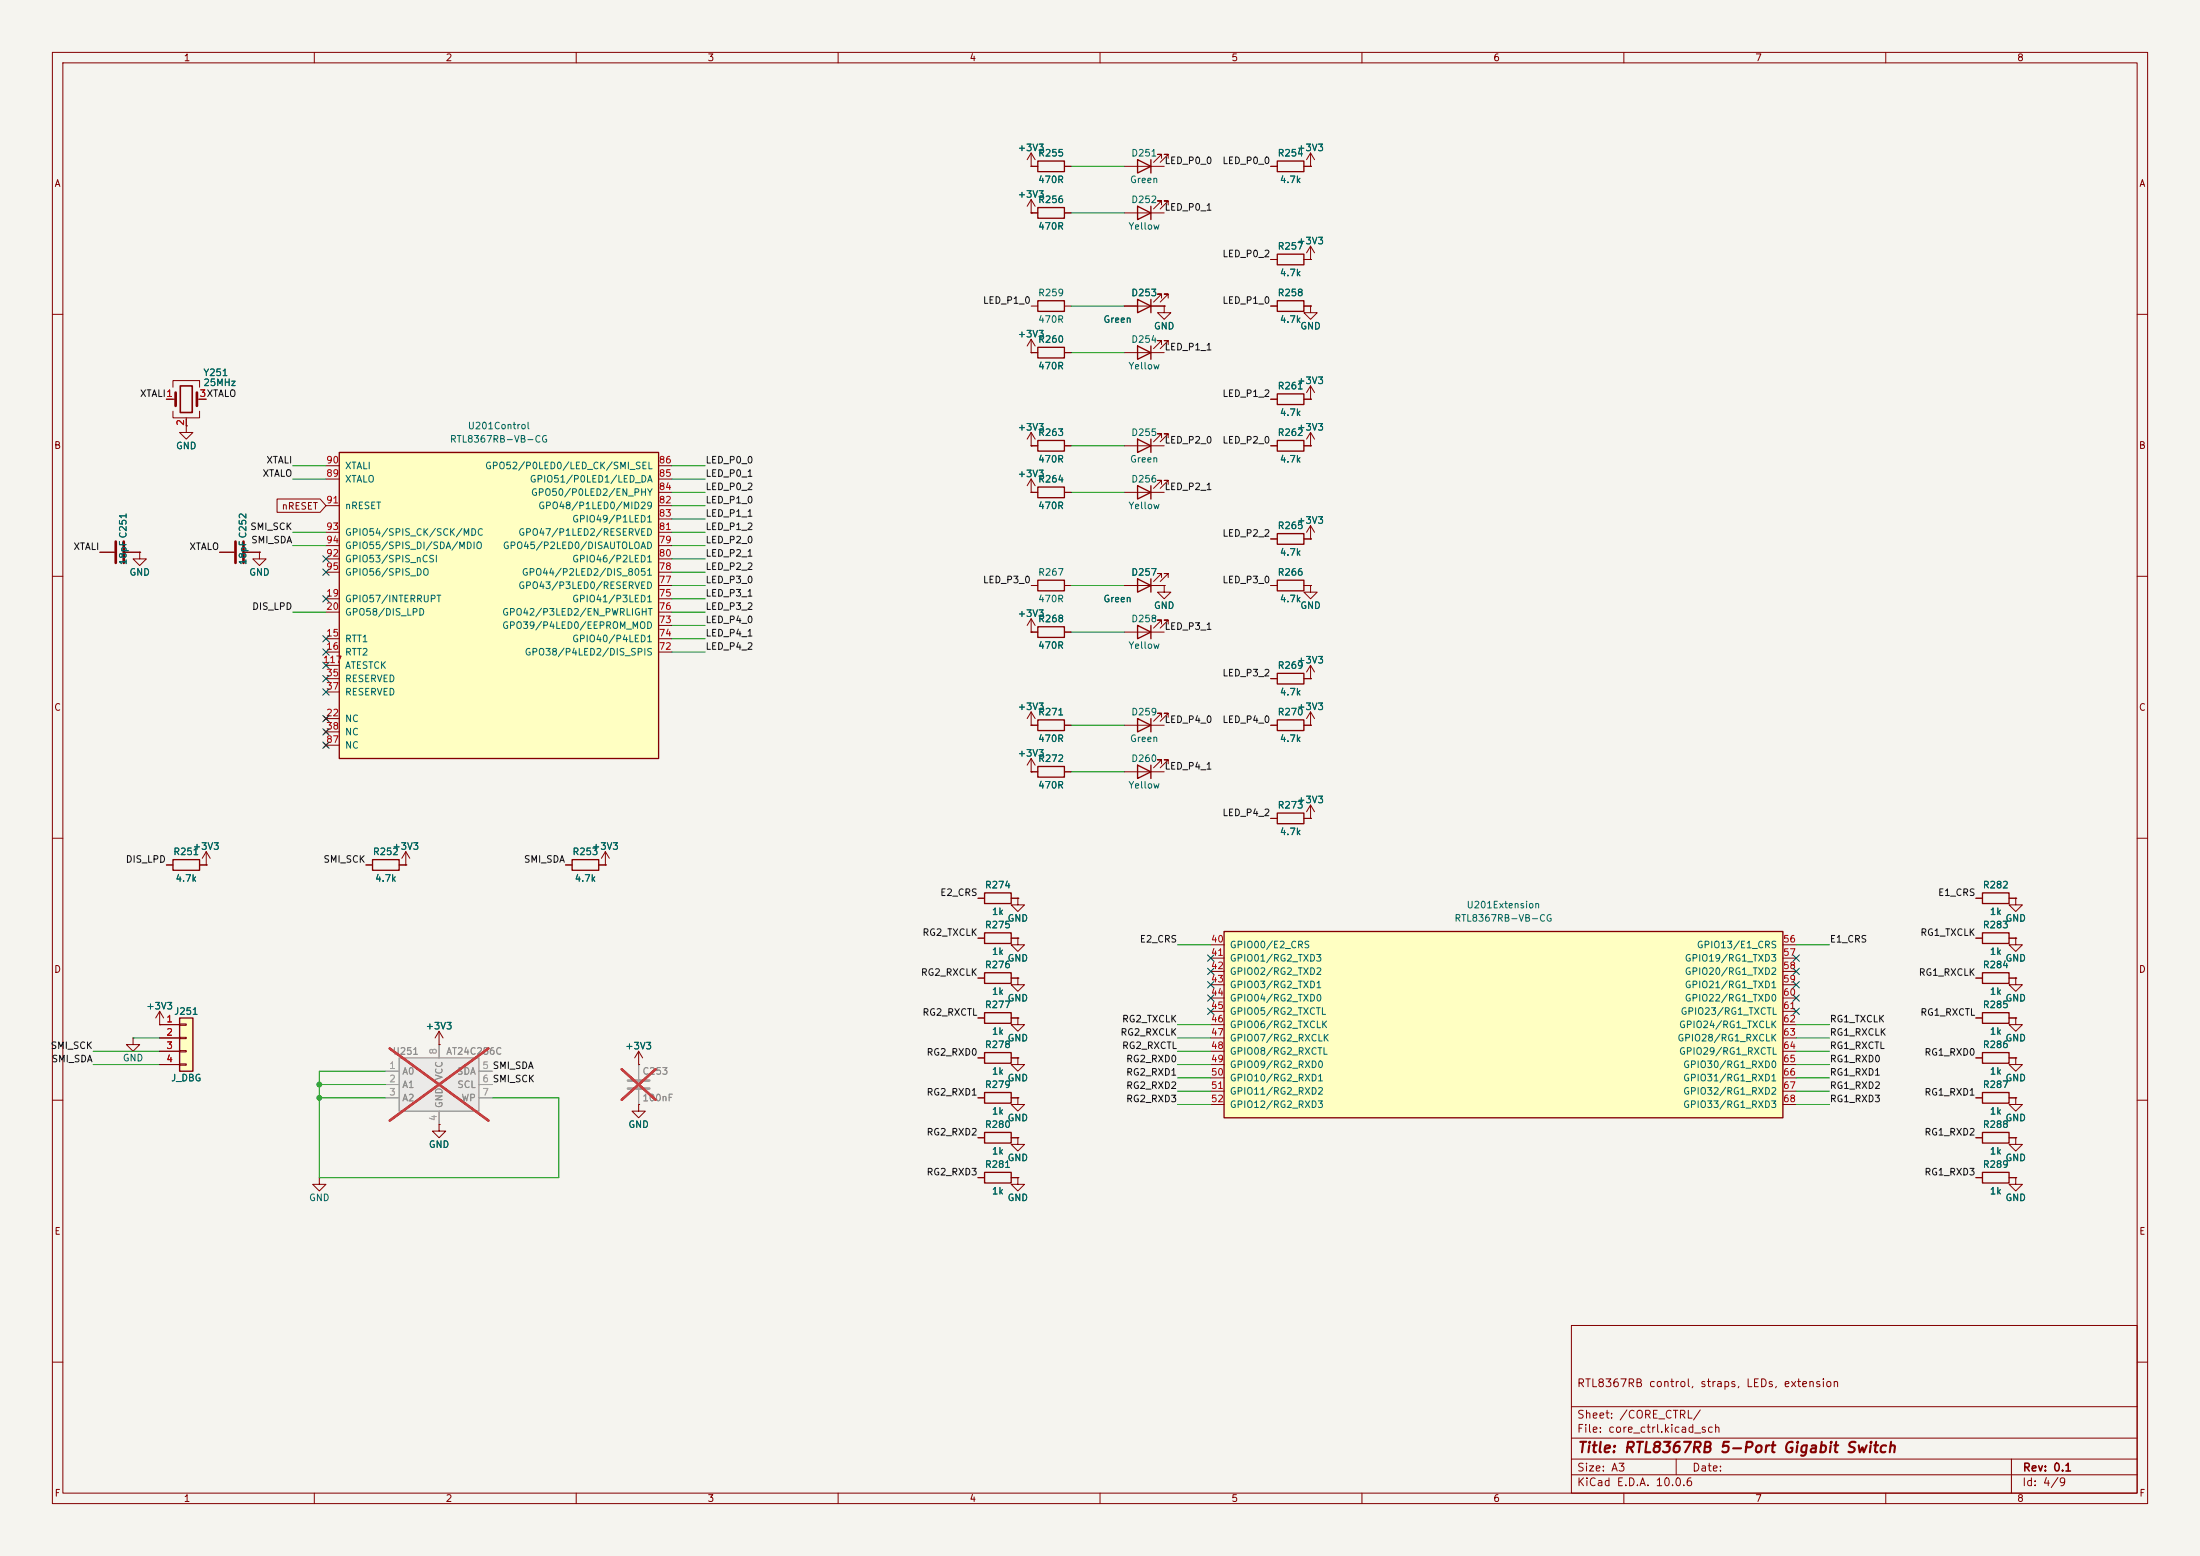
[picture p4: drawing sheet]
<svg xmlns="http://www.w3.org/2000/svg" width="420mm" height="297mm" viewBox="0 0 420 297" stroke-linecap="round" stroke-linejoin="round" font-family="sans-serif">
<path d="M0 0h420v297h-420z" fill="#f5f4ef" stroke="#f5f4ef" stroke-width=".19"/>
<g fill="none" stroke="#840000" stroke-width=".19">
<path d="M10 10h400v277h-400zM12 12h396v273h-396zM60 10v2M110 10v2M160 10v2M210 10v2M260 10v2M310 10v2M360 10v2M196.8 31.8h.1M196.8 31.8h1.3M196.8 29.2v2.6"/>
<path d="M196.8 38.1v2.5M196.8 29.2l-.7 1.3M196.8 29.2l.8 1.3M196.8 38.1l-.7 1.3M196.8 38.1l.8 1.3M203.2 31.8h1.3M214.6 31.8h7.6M221.7 30.2v-.7h-.7h.7l-1.5 1.5M221.7 39.1v-.7h-.7h.7l-1.5 1.5M223 30.2v-.7h-.8h.8l-1.5 1.5M223 39.1v-.7h-.8h.8l-1.5 1.5M242.6 31.8h1.2"/>
<path d="M248.9 31.8h1.3M250.2 31.8h.1M250.2 29.2v2.6M250.2 29.2l-.8 1.3M250.2 29.2l.8 1.3M196.8 40.6h.1M196.8 40.6h1.3M196.8 58.4h1.3M203.2 40.6h1.3M203.2 58.4h1.3M214.6 40.6h7.6M214.6 58.4h7.6"/>
<path d="M221.7 56.9v-.8h-.7h.7l-1.5 1.6M222.2 58.4v1.3h1.3l-1.3 1.3-1.2-1.3h1.2M222.2 58.4h.1M223 56.9v-.8h-.8h.8l-1.5 1.6M242.6 58.4h1.2M242.6 49.5h1.2M248.9 58.4h1.3M248.9 49.5h1.3M250.2 58.4v1.3h1.3l-1.3 1.3-1.3-1.3h1.3M250.2 58.4h.1M250.2 49.5h.1M250.2 47v2.5"/>
<path d="M250.2 47l-.8 1.3M250.2 47l.8 1.3M10 60h2M31.7 76.2h1.8M33 73.9v-1.3h5.1v1.3M33 78.5v1.3h5.1v-1.3M35.6 79.8v1.5M37.6 76.2h1.8M196.8 67.3h.1M196.8 64.8v2.5M196.8 67.3h1.3M196.8 64.8l-.7 1.2"/>
<path d="M196.8 64.8l.8 1.2M203.2 67.3h1.3M214.6 67.3h7.6M221.7 65.8v-.8h-.7h.7l-1.5 1.5M223 65.8v-.8h-.8h.8l-1.5 1.5M408 60h2M35.6 81.3v1.3h1.2l-1.2 1.2-1.3-1.2h1.3M35.6 81.3h.1M214.6 94h7.6M214.6 85.1h7.6M221.7 92.5v-.8h-.7h.7l-1.5 1.5M221.7 83.6v-.8h-.7h.7l-1.5 1.5"/>
<path d="M223 92.5v-.8h-.8h.8l-1.5 1.5M223 83.6v-.8h-.8h.8l-1.5 1.5M10 110h2M19 105.4h2.8M23.9 105.4h2.8M26.7 105.4v1.3h1.2l-1.2 1.3-1.3-1.3h1.3M26.7 105.4h.1M41.9 105.4h2.8M46.7 105.4h2.8M196.8 118.1l-.7 1.3M196.8 118.1l.8 1.3M196.8 118.1v2.6"/>
<path d="M196.8 111.8h1.3M203.2 111.8h1.3M214.6 111.8h7.6M221.7 110.2v-.7h-.7h.7l-1.5 1.5M221.7 119.1v-.7h-.7h.7l-1.5 1.5M222.2 111.8v1.2h1.3l-1.3 1.3-1.2-1.3h1.2M222.2 111.8h.1M223 110.2v-.7h-.8h.8l-1.5 1.5M223 119.1v-.7h-.8h.8l-1.5 1.5M242.6 111.8h1.2M242.6 102.9h1.2M248.9 111.8h1.3"/>
<path d="M248.9 102.9h1.3M250.2 111.8v1.2h1.3l-1.3 1.3-1.3-1.3h1.3M250.2 111.8h.1M250.2 102.9h.1M250.2 100.3v2.6M250.2 100.3l-.8 1.3M250.2 100.3l.8 1.3M408 110h2M196.8 120.7h.1M196.8 138.4h.1M196.8 138.4h1.3M196.8 135.9v2.5"/>
<path d="M196.8 135.9l-.7 1.3M196.8 135.9l.8 1.3M196.8 120.7h1.3M203.2 138.4h1.3M203.2 120.7h1.3M214.6 120.7h7.6M242.6 138.4h1.2M242.6 129.5h1.2M248.9 138.4h1.3M248.9 129.5h1.3M250.2 138.4h.1M250.2 129.5h.1"/>
<path d="M250.2 135.9l-.8 1.3M250.2 135.9l.8 1.3M250.2 127v2.5M250.2 135.9v2.5M250.2 127l-.8 1.3M250.2 127l.8 1.3M10 160h2M242.6 156.2h1.2M248.9 156.2h1.3M408 160h2M107.9 165.1h1.3M114.3 165.1h1.3"/>
<path d="M115.6 165.1h.1M115.6 162.6l-.8 1.2M115.6 162.6l.7 1.2M115.6 162.6v2.5M186.7 171.5h1.3M186.7 179.1h1.3M193 171.5h1.3M193 179.1h1.3M194.3 171.5v1.2h1.3l-1.3 1.3-1.3-1.3h1.3M194.3 171.5h.1M194.3 179.1v1.2h1.3l-1.3 1.3-1.3-1.3h1.3M194.3 179.1h.1"/>
<path d="M25.4 198.1v1.3h1.3l-1.3 1.3-1.3-1.3h1.3M25.4 198.1h.1M30.5 195.6h.1M30.5 193l-.8 1.3M30.5 193l.7 1.3M30.5 193v2.6M186.7 194.3h1.3M186.7 186.7h1.3M193 194.3h1.3M193 186.7h1.3M194.3 186.7v1.3h1.3l-1.3 1.2-1.3-1.2h1.3M194.3 186.7h.1"/>
<path d="M194.3 194.3v1.3h1.3l-1.3 1.3-1.3-1.3h1.3M194.3 194.3h.1M10 210h2M121.9 210.8v1.3h1.3l-1.3 1.3-1.3-1.3h1.3M121.9 210.8h.1M121.9 203.2h.1M121.9 200.7l-.7 1.2M121.9 200.7l.8 1.2M121.9 200.7v2.5M186.7 217.2h1.3M186.7 209.6h1.3M186.7 201.9h1.3"/>
<path d="M193 217.2h1.3M193 209.6h1.3M193 201.9h1.3M194.3 217.2v1.2h1.3l-1.3 1.3-1.3-1.3h1.3M194.3 217.2h.1M194.3 209.6v1.2h1.3l-1.3 1.3-1.3-1.3h1.3M194.3 209.6h.1M194.3 201.9v1.3h1.3l-1.3 1.3-1.3-1.3h1.3M194.3 201.9h.1M377.2 201.9h1.3M383.5 201.9h1.3M408 210h2"/>
<path d="M186.7 224.8h1.3M193 224.8h1.3M194.3 224.8v1.3h1.3l-1.3 1.2-1.3-1.2h1.3M194.3 224.8h.1M300 253h108v32h-108zM10 260h2M300 278.5h108M300 274.5h108M300 268.5h108M320 278.5v3M384 278.5v6.5M408 260h2"/>
<path d="M60 285v2M110 285v2M160 285v2M210 285v2M260 285v2M300 281.5h108M310 285v2M360 285v2"/>
</g>
<g fill="none" stroke="#840000" stroke-width=".25">
<path d="M198.1 30.7h5.1v2.1h-5.1zM198.1 39.6h5.1v2.1h-5.1zM217.2 30.5l2.5 1.3-2.5 1.2zM217.2 39.4l2.5 1.2-2.5 1.3zM219.7 30.5v2.5M219.7 39.4v2.5M243.8 30.7h5.1v2.1h-5.1zM198.1 57.4h5.1v2h-5.1zM217.2 57.2l2.5 1.2-2.5 1.3zM219.7 57.2v2.5M243.8 48.5h5.1v2h-5.1zM243.8 57.4h5.1v2h-5.1z"/>
<path d="M198.1 66.3h5.1v2h-5.1zM217.2 66l2.5 1.3-2.5 1.3zM219.7 66v2.6M217.2 92.7l2.5 1.3-2.5 1.3zM217.2 83.8l2.5 1.3-2.5 1.3zM219.7 83.8v2.6M219.7 92.7v2.6M198.1 119.6h5.1v2.1h-5.1zM198.1 110.7h5.1v2.1h-5.1zM217.2 110.5l2.5 1.3-2.5 1.2zM217.2 119.4l2.5 1.3-2.5 1.2zM219.7 110.5v2.5"/>
<path d="M219.7 119.4v2.5M243.8 110.7h5.1v2.1h-5.1zM243.8 101.9h5.1v2h-5.1zM198.1 137.4h5.1v2h-5.1zM243.8 137.4h5.1v2h-5.1zM243.8 128.5h5.1v2.1h-5.1zM243.8 155.2h5.1v2h-5.1zM109.2 164.1h5.1v2h-5.1zM188 170.4h5v2.1h-5zM188 178.1h5v2h-5zM188 193.3h5v2h-5zM188 185.7h5v2h-5z"/>
<path d="M188 216.2h5v2h-5zM188 208.5h5v2.1h-5zM188 200.9h5v2h-5zM378.5 200.9h5v2h-5zM188 223.8h5v2h-5z"/>
</g>
<path d="M119.9 206.2h4.1M119.9 207.8h4.1" fill="none" stroke="#9c9b98" stroke-width=".51"/>
<path d="M121.9 203.2v2.8M121.9 208v2.8" fill="none" stroke="#9c9b98" stroke-width=".19"/>
<path d="M118.7 204.1l6.5 5.8M125.2 204.1l-6.5 5.8" fill="none" stroke="#e12e31" stroke-width=".46"/>
<path d="M33.5 74.9v2.6M37.6 74.9v2.6M22.1 103.4v4M23.6 103.4v4M45 103.4v4M46.5 103.4v4" fill="none" stroke="#840000" stroke-width=".51"/>
<path d="M34.4 73.7h2.3v5h-2.3z" fill="none" stroke="#840000" stroke-width=".3"/>
<path d="M34.3 194.3h2.5v10.2h-2.5z" fill="#ffffc2"/>
<path d="M34.3 194.3h2.5v10.2h-2.5z" fill="none" stroke="#840000" stroke-width=".25"/>
<path d="M250.2 156.2h.1M250.2 153.7l-.8 1.2M250.2 153.7l.8 1.2M250.2 153.7v2.5M30.5 195.6h3.8M30.5 198.1h3.8M34.3 195.5h1.3v.2h-1.3zM34.3 198h1.3v.2h-1.3zM30.5 200.7h3.8M30.5 203.2h3.8M34.3 200.5h1.3v.3h-1.3zM34.3 203.1h1.3v.2h-1.3z" fill="none" stroke="#840000" stroke-width=".19"/>
<path d="M233.7 177.8h106.7v35.6h-106.7z" fill="#ffffc2"/>
<path d="M243.8 75.2h5.1v2h-5.1zM198.1 84.1h5.1v2h-5.1zM198.1 93h5.1v2h-5.1zM243.8 84.1h5.1v2h-5.1zM233.7 177.8h106.7v35.6h-106.7z" fill="none" stroke="#840000" stroke-width=".25"/>
<g fill="none" stroke="#840000" stroke-width=".19">
<path d="M242.6 76.2h1.2M248.9 76.2h1.3M250.2 76.2h.1M250.2 73.7l-.8 1.2M250.2 73.7l.8 1.2M250.2 73.7v2.5M196.8 85.1h.1M196.8 94h.1M196.8 85.1h1.3M196.8 82.6l-.7 1.2M196.8 82.6l.8 1.2M196.8 82.6v2.5"/>
<path d="M196.8 91.4v2.6M196.8 94h1.3M196.8 91.4l-.7 1.3M196.8 91.4l.8 1.3M203.2 85.1h1.3M203.2 94h1.3M242.6 85.1h1.2M248.9 85.1h1.3M250.2 85.1h.1M250.2 82.6v2.5M250.2 82.6l-.8 1.2M250.2 82.6l.8 1.2"/>
<path d="M49.5 105.4v1.3h1.3l-1.3 1.3-1.2-1.3h1.2M49.5 105.4h.1M231.1 180.3h2.6M231.1 182.9h2.6M231.1 185.4h2.6M231.1 188h2.6M231.1 190.5h2.6M231.1 193h2.6M231.1 195.6h2.6M231.1 198.1h2.6M340.4 180.3h2.5M340.4 182.9h2.5"/>
<path d="M340.4 185.4h2.5M340.4 188h2.5M340.4 190.5h2.5M340.4 193h2.5M340.4 195.6h2.5M340.4 198.1h2.5M83.8 214.6v1.3h1.3l-1.3 1.3-1.3-1.3h1.3M83.8 214.6h.1M231.1 200.7h2.6M231.1 203.2h2.6M231.1 205.7h2.6M231.1 208.3h2.6"/>
<path d="M231.1 210.8h2.6M340.4 200.7h2.5M340.4 203.2h2.5M340.4 205.7h2.5M340.4 208.3h2.5M340.4 210.8h2.5M61 224.8v1.3h1.2l-1.2 1.2-1.3-1.2h1.3M61 224.8h.1"/>
</g>
<path d="M76.2 201.9h15.2v10.2h-15.2z" fill="#ebeae8"/>
<path d="M76.2 201.9h15.2v10.2h-15.2z" fill="none" stroke="#9c9b98" stroke-width=".25"/>
<path d="M83.8 199.4v2.5M73.7 204.5h2.5M73.7 207h2.5M73.7 209.6h2.5M83.8 212.1v2.5M91.4 204.5h2.6M91.4 207h2.6M91.4 209.6h2.6" fill="none" stroke="#9c9b98" stroke-width=".19"/>
<path d="M74.4 200.1l18.8 13.8M93.2 200.1l-18.8 13.8" fill="none" stroke="#e12e31" stroke-width=".46"/>
<path d="M31.7 165.1h1.3M38.1 165.1h1.3M39.4 165.1h.1M39.4 162.6l-.8 1.2M39.4 162.6l.7 1.2M39.4 162.6v2.5M69.8 165.1h1.3M76.2 165.1h1.3M77.5 165.1h.1M77.5 162.6l-.8 1.2M77.5 162.6l.7 1.2M77.5 162.6v2.5" fill="none" stroke="#840000" stroke-width=".19"/>
<path d="M33 164.1h5.1v2h-5.1zM71.1 164.1h5.1v2h-5.1z" fill="none" stroke="#840000" stroke-width=".25"/>
<path d="M64.8 86.4h60.9v58.4h-60.9z" fill="#ffffc2"/>
<g fill="none" stroke="#840000" stroke-width=".25">
<path d="M64.8 86.4h60.9v58.4h-60.9zM217.2 137.2l2.5 1.2-2.5 1.3zM219.7 137.2v2.5M198.1 146.3h5.1v2h-5.1zM217.2 146.1l2.5 1.2-2.5 1.3zM219.7 146.1v2.5M378.5 170.4h5v2.1h-5zM378.5 178.1h5v2h-5zM378.5 185.7h5v2h-5zM378.5 193.3h5v2h-5zM378.5 216.2h5v2h-5zM378.5 208.5h5v2.1h-5z"/>
<path d="M378.5 223.8h5v2h-5z"/>
</g>
<g fill="none" stroke="#840000" stroke-width=".19">
<path d="M196.8 31.8h.1M196.8 31.8h1.3M203.2 31.8h1.3M242.6 31.8h1.2M248.9 31.8h1.3M250.2 31.8h.1M196.8 40.6h.1M196.8 40.6h1.3M203.2 40.6h1.3M214.6 58.4h2.6M219.7 58.4h2.5M222.2 58.4h.1"/>
<path d="M242.6 58.4h1.2M242.6 49.5h1.2M248.9 58.4h1.3M248.9 49.5h1.3M250.2 58.4h.1M250.2 49.5h.1M31.7 76.2h1.3M38.1 76.2h1.3M196.8 67.3h.1M196.8 67.3h1.3M203.2 67.3h1.3M242.6 76.2h1.2"/>
<path d="M248.9 76.2h1.3M250.2 76.2h.1M35.6 81.3h.1M35.6 80v1.3M52.9 95.2h8.2l1.1 1.3-1.1 1.3h-8.2zM62.2 96.5h2.6M62.2 91.4h2.6M62.2 88.9h2.6M125.7 96.5h2.6M125.7 99.1h2.6M125.7 94h2.6M125.7 91.4h2.6"/>
<path d="M125.7 88.9h2.6M196.8 85.1h.1M196.8 94h.1M196.8 94h1.3M196.8 85.1h1.3M203.2 94h1.3M203.2 85.1h1.3M242.6 85.1h1.2M248.9 85.1h1.3M250.2 85.1h.1M19 105.4h2.8M23.9 105.4h2.8"/>
<path d="M26.7 105.4h.1M41.9 105.4h2.8M46.7 105.4h2.8M49.5 105.4h.1M62.2 114.3h2.6M62.2 116.8h2.6M62.2 109.2h2.6M62.2 104.1h2.6M62.2 106.7h2.6M62.2 101.6h2.6M125.7 114.3h2.6M125.7 116.8h2.6"/>
<path d="M125.7 119.4h2.6M125.7 111.8h2.6M125.7 109.2h2.6M125.7 104.1h2.6M125.7 106.7h2.6M125.7 101.6h2.6M214.6 111.8h2.6M219.7 111.8h2.5M222.2 111.8h.1M242.6 111.8h1.2M242.6 102.9h1.2M248.9 111.8h1.3"/>
<path d="M248.9 102.9h1.3M250.2 102.9h.1M250.2 111.8h.1M61.8 136.8l.8 .7M61.8 139.3l.8 .8M62.2 121.9h2.6M62.2 124.5h2.6M62.2 137.2h2.6M62.2 129.5h2.6M62.2 132.1h2.6M62.2 139.7h2.6M62.2 127h2.6"/>
<path d="M62.6 136.8l-.8 .7M62.6 139.3l-.8 .8M125.7 121.9h2.6M125.7 124.5h2.6M196.8 120.7h.1M196.8 138.4h.1M196.8 138.4h1.3M196.8 120.7h1.3M203.2 138.4h1.3M203.2 120.7h1.3M214.6 138.4h7.6M221.7 136.9v-.8h-.7h.7l-1.5 1.6"/>
<path d="M223 136.9v-.8h-.8h.8l-1.5 1.6M242.6 129.5h1.2M242.6 138.4h1.2M248.9 129.5h1.3M248.9 138.4h1.3M250.2 129.5h.1M250.2 138.4h.1M61.8 141.9l.8 .7M62.2 142.2h2.6M62.6 141.9l-.8 .7M196.8 147.3h.1M196.8 147.3h1.3"/>
<path d="M196.8 144.8l-.7 1.3M196.8 144.8l.8 1.3M196.8 144.8v2.5M203.2 147.3h1.3M214.6 147.3h7.6M221.7 145.8v-.8h-.7h.7l-1.5 1.6M223 145.8v-.8h-.8h.8l-1.5 1.6M242.6 156.2h1.2M248.9 156.2h1.3M250.2 156.2h.1M31.7 165.1h1.3M38.1 165.1h1.3"/>
<path d="M39.4 165.1h.1M69.8 165.1h1.3M76.2 165.1h1.3M77.5 165.1h.1M107.9 165.1h1.3M114.3 165.1h1.3M115.6 165.1h.1M186.7 171.5h1.3M186.7 179.1h1.3M193 171.5h1.3M193 179.1h1.3M194.3 171.5h.1"/>
<path d="M194.3 179.1h.1M377.2 171.5h1.3M377.2 179.1h1.3M383.5 171.5h1.3M383.5 179.1h1.3M384.8 171.5v1.2h1.3l-1.3 1.3-1.3-1.3h1.3M384.8 171.5h.1M384.8 179.1v1.2h1.3l-1.3 1.3-1.3-1.3h1.3M384.8 179.1h.1M30.5 195.6h.1M30.5 195.6h3.8M30.5 198.1h3.8"/>
<path d="M83.8 199.4h.1M83.8 196.9l-.7 1.2M83.8 196.9l.8 1.2M83.8 196.9v2.5M186.7 186.7h1.3M186.7 194.3h1.3M193 186.7h1.3M193 194.3h1.3M194.3 186.7h.1M194.3 194.3h.1M377.2 186.7h1.3M377.2 194.3h1.3"/>
<path d="M383.5 186.7h1.3M383.5 194.3h1.3M384.8 194.3v1.3h1.3l-1.3 1.3-1.3-1.3h1.3M384.8 194.3h.1M384.8 186.7v1.3h1.3l-1.3 1.2-1.3-1.2h1.3M384.8 186.7h.1M30.5 200.7h3.8M30.5 203.2h3.8M83.8 214.6h.1M121.9 210.8h.1M121.9 203.2h.1M186.7 217.2h1.3"/>
<path d="M186.7 209.6h1.3M186.7 201.9h1.3M193 217.2h1.3M193 209.6h1.3M193 201.9h1.3M194.3 217.2h.1M194.3 209.6h.1M194.3 201.9h.1M377.2 217.2h1.3M377.2 209.6h1.3M377.2 201.9h1.3M383.5 217.2h1.3"/>
<path d="M383.5 209.6h1.3M383.5 201.9h1.3M384.8 217.2v1.2h1.3l-1.3 1.3-1.3-1.3h1.3M384.8 217.2h.1M384.8 209.6v1.2h1.3l-1.3 1.3-1.3-1.3h1.3M384.8 209.6h.1M384.8 201.9v1.3h1.3l-1.3 1.3-1.3-1.3h1.3M384.8 201.9h.1M186.7 224.8h1.3M193 224.8h1.3M194.3 224.8h.1M377.2 224.8h1.3"/>
<path d="M383.5 224.8h1.3M384.8 224.8v1.3h1.3l-1.3 1.2-1.3-1.2h1.3M384.8 224.8h.1"/>
</g>
<g fill="none" stroke="#009600" stroke-width=".19">
<path d="M204.5 31.8h10.1M204.5 58.4h10.1M204.5 40.6h10.1M204.5 67.3h10.1M55.9 88.9h6.3M55.9 91.4h6.3M128.3 99.1h6.3M128.3 96.5h6.3M128.3 88.9h6.3M128.3 91.4h6.3M128.3 94h6.3M204.5 94h10.1"/>
<path d="M204.5 85.1h10.1M55.9 116.8h6.3M55.9 104.1h6.3M55.9 101.6h6.3M128.3 119.4h6.3M128.3 116.8h6.3M128.3 111.8h6.3M128.3 114.3h6.3M128.3 109.2h6.3M128.3 104.1h6.3M128.3 101.6h6.3M128.3 106.7h6.3"/>
<path d="M204.5 111.8h10.1M128.3 124.5h6.3M128.3 121.9h6.3M204.5 138.4h10.1M204.5 120.7h10.1M204.5 147.3h10.1M25.4 198.1h5.1M224.8 198.1h6.3M224.8 195.6h6.3M224.8 180.3h6.3M342.9 198.1h6.3M342.9 195.6h6.3"/>
<path d="M342.9 180.3h6.3M17.8 203.2h12.7M17.8 200.7h12.7M61 209.6h12.7M61 207h12.7M73.7 204.5h-12.7v20.3h45.7v-15.2h-12.7M224.8 210.8h6.3M224.8 203.2h6.3M224.8 200.7h6.3M224.8 205.7h6.3M224.8 208.3h6.3M342.9 210.8h6.3"/>
<path d="M342.9 203.2h6.3M342.9 200.7h6.3M342.9 205.7h6.3M342.9 208.3h6.3"/>
</g>
<g fill="none" stroke="#000084" stroke-width=".19">
<path d="M61.6 108.6l1.2 1.2M61.6 106.1l1.2 1.2M61.6 113.7l1.2 1.2M62.8 108.6l-1.2 1.2M62.8 106.1l-1.2 1.2M62.8 113.7l-1.2 1.2M61.6 139.1l1.2 1.2M61.6 131.5l1.2 1.2M61.6 136.6l1.2 1.2M61.6 126.4l1.2 1.2M61.6 123.9l1.2 1.2M61.6 128.9l1.2 1.2"/>
<path d="M61.6 121.3l1.2 1.2M62.8 139.1l-1.2 1.2M62.8 131.5l-1.2 1.2M62.8 136.6l-1.2 1.2M62.8 126.4l-1.2 1.2M62.8 123.9l-1.2 1.2M62.8 128.9l-1.2 1.2M62.8 121.3l-1.2 1.2M61.6 141.6l1.2 1.2M62.8 141.6l-1.2 1.2M230.5 187.4l1.2 1.2M230.5 182.3l1.2 1.2"/>
<path d="M230.5 189.9l1.2 1.2M230.5 192.4l1.2 1.2M230.5 184.8l1.2 1.2M231.7 187.4l-1.2 1.2M231.7 182.3l-1.2 1.2M231.7 189.9l-1.2 1.2M231.7 192.4l-1.2 1.2M231.7 184.8l-1.2 1.2M342.3 192.4l1.2 1.2M342.3 182.3l1.2 1.2M342.3 189.9l1.2 1.2M342.3 184.8l1.2 1.2"/>
<path d="M342.3 187.4l1.2 1.2M343.5 192.4l-1.2 1.2M343.5 182.3l-1.2 1.2M343.5 189.9l-1.2 1.2M343.5 184.8l-1.2 1.2M343.5 187.4l-1.2 1.2"/>
</g>
<path d="M83.8 199.4v2.5M73.7 204.5h2.5M73.7 207h2.5M73.7 209.6h2.5M83.8 212.1v2.5M91.4 204.5h2.6M91.4 207h2.6M91.4 209.6h2.6M121.9 203.2v2.8M121.9 208v2.8" fill="none" stroke="#9c9b98" stroke-width=".19"/>
<path d="M74.4 200.1l18.8 13.8M93.2 200.1l-18.8 13.8M118.7 204.1l6.5 5.8M125.2 204.1l-6.5 5.8" fill="none" stroke="#e12e31" stroke-width=".46"/>
<g fill="#009600" stroke="#009600" stroke-width=".19">
<circle cx="61" cy="209.6" r=".46"/>
<circle cx="61" cy="207" r=".46"/>
</g>
<text font-size="2" fill="#840000" x="301" y="277.8">Title: RTL8367RB 5-Port Gigabit Switch</text>
<g font-size="1.5" fill="#840000">
<text x="300.9" y="265.1">RTL8367RB control, straps, LEDs, extension</text>
<text x="300.9" y="273.8">File: core_ctrl.kicad_sch</text>
<text x="300.9" y="271.1">Sheet: /CORE_CTRL/</text>
<text x="300.9" y="281.2">Size: A3</text>
<text x="322.9" y="281.2">Date:</text>
<text x="386" y="281.2">Rev: 0.1</text>
<text x="300.9" y="284">KiCad E.D.A. 10.0.6</text>
<text x="385.9" y="284">Id: 4/9</text>
</g>
<g font-size="1.3" fill="#840000">
<text x="35" y="12">1</text>
<text x="85" y="12">2</text>
<text x="135" y="12">3</text>
<text x="185" y="12">4</text>
<text x="235" y="12">5</text>
<text x="285" y="12">6</text>
<text x="335" y="12">7</text>
<text x="385" y="12">8</text>
<text x="10.3" y="36">A</text>
<text x="408.3" y="36">A</text>
<text x="10.2" y="86">B</text>
<text x="408.2" y="86">B</text>
<text x="53.7" y="97.6">nRESET</text>
<text x="10.2" y="136">C</text>
<text x="408.2" y="136">C</text>
<text x="10.2" y="186">D</text>
<text x="408.2" y="186">D</text>
<text x="10.3" y="236">E</text>
<text x="408.3" y="236">E</text>
<text x="10.3" y="286">F</text>
<text x="35" y="287">1</text>
<text x="85" y="287">2</text>
<text x="135" y="287">3</text>
<text x="185" y="287">4</text>
<text x="235" y="287">5</text>
<text x="285" y="287">6</text>
<text x="335" y="287">7</text>
<text x="385" y="287">8</text>
<text x="408.3" y="286">F</text>
</g>
<g font-size="1.3" fill="#006464">
<text x="194.2" y="29.2">+3V3</text>
<text x="247.5" y="29.2">+3V3</text>
<text x="198.1" y="30.2">R255</text>
<text x="198.1" y="35.3">470R</text>
<text x="215.6" y="35.3">Green</text>
<text x="215.9" y="30.2">D251</text>
<text x="243.8" y="30.2">R254</text>
<text x="244.2" y="35.3">4.7k</text>
<text x="194.2" y="38">+3V3</text>
<text x="198.1" y="39.1">R256</text>
<text x="215.9" y="39.1">D252</text>
<text x="198.1" y="44.1">470R</text>
<text x="215.3" y="44.1">Yellow</text>
<text x="243.8" y="48">R257</text>
<text x="247.5" y="46.9">+3V3</text>
<text x="244.2" y="53">4.7k</text>
<text x="198.1" y="56.8">R259</text>
<text x="215.9" y="56.8">D253</text>
<text x="243.8" y="56.8">R258</text>
<text x="194.2" y="64.7">+3V3</text>
<text x="198.1" y="65.7">R260</text>
<text x="198.1" y="61.9">470R</text>
<text x="210.5" y="61.9">Green</text>
<text x="215.9" y="65.7">D254</text>
<text x="220.2" y="63.2">GND</text>
<text x="244.2" y="61.9">4.7k</text>
<text x="248.1" y="63.2">GND</text>
<text x="198.1" y="70.8">470R</text>
<text x="215.3" y="70.8">Yellow</text>
<text x="38.7" y="72.1">Y251</text>
<text x="38.7" y="74">25MHz</text>
<text x="243.8" y="74.6">R261</text>
<text x="247.5" y="73.6">+3V3</text>
<text x="89.2" y="82.2">U201Control</text>
<text x="194.2" y="82.5">+3V3</text>
<text x="198.1" y="83.5">R263</text>
<text x="215.9" y="83.5">D255</text>
<text x="243.8" y="83.5">R262</text>
<text x="244.2" y="79.7">4.7k</text>
<text x="247.5" y="82.5">+3V3</text>
<text x="33.5" y="86.1">GND</text>
<text x="65.8" y="89.9">XTALI</text>
<text x="85.8" y="84.8">RTL8367RB-VB-CG</text>
<text x="92.5" y="89.9">GPO52/P0LED0/LED_CK/SMI_SEL</text>
<text x="198.1" y="88.6">470R</text>
<text x="215.6" y="88.6">Green</text>
<text x="244.2" y="88.6">4.7k</text>
<text x="65.8" y="92.4">XTALO</text>
<text x="101" y="92.4">GPIO51/P0LED1/LED_DA</text>
<text x="101.3" y="94.9">GPO50/P0LED2/EN_PHY</text>
<text x="194.2" y="91.4">+3V3</text>
<text x="198.1" y="92.4">R264</text>
<text x="215.9" y="92.4">D256</text>
<text x="65.8" y="97.5">nRESET</text>
<text x="102.7" y="97.5">GPO48/P1LED0/MID29</text>
<text x="109.1" y="100">GPIO49/P1LED1</text>
<text x="198.1" y="97.5">470R</text>
<text x="215.3" y="97.5">Yellow</text>
<text x="243.8" y="101.3">R265</text>
<text x="247.5" y="100.3">+3V3</text>
<text x="24.5" y="108" transform="rotate(-90 24.5 108)">18pF C251</text>
<text x="47.3" y="108" transform="rotate(-90 47.3 108)">18pF C252</text>
<text x="65.8" y="107.6">GPIO53/SPIS_nCSI</text>
<text x="65.8" y="102.6">GPIO54/SPIS_CK/SCK/MDC</text>
<text x="65.8" y="105.1">GPIO55/SPIS_DI/SDA/MDIO</text>
<text x="95.9" y="105.1">GPO45/P2LED0/DISAUTOLOAD</text>
<text x="98.8" y="102.6">GPO47/P1LED2/RESERVED</text>
<text x="109.1" y="107.6">GPIO46/P2LED1</text>
<text x="244.2" y="106.4">4.7k</text>
<text x="24.6" y="110.2">GND</text>
<text x="47.5" y="110.2">GND</text>
<text x="65.8" y="110.2">GPIO56/SPIS_DO</text>
<text x="98.8" y="112.7">GPO43/P3LED0/RESERVED</text>
<text x="99.5" y="110.2">GPO44/P2LED2/DIS_8051</text>
<text x="198.1" y="110.2">R267</text>
<text x="215.9" y="110.2">D257</text>
<text x="243.8" y="110.2">R266</text>
<text x="65.8" y="115.3">GPIO57/INTERRUPT</text>
<text x="65.8" y="117.8">GPO58/DIS_LPD</text>
<text x="95.8" y="117.8">GPO42/P3LED2/EN_PWRLIGHT</text>
<text x="109.1" y="115.3">GPIO41/P3LED1</text>
<text x="194.2" y="118.1">+3V3</text>
<text x="198.1" y="119.1">R268</text>
<text x="198.1" y="115.3">470R</text>
<text x="210.5" y="115.3">Green</text>
<text x="215.9" y="119.1">D258</text>
<text x="220.2" y="116.5">GND</text>
<text x="244.2" y="115.3">4.7k</text>
<text x="248.1" y="116.5">GND</text>
<text x="65.8" y="122.9">RTT1</text>
<text x="65.8" y="125.4">RTT2</text>
<text x="95.8" y="120.3">GPO39/P4LED0/EEPROM_MOD</text>
<text x="100.1" y="125.4">GPO38/P4LED2/DIS_SPIS</text>
<text x="109.1" y="122.9">GPIO40/P4LED1</text>
<text x="198.1" y="124.2">470R</text>
<text x="215.3" y="124.2">Yellow</text>
<text x="65.8" y="130.5">RESERVED</text>
<text x="65.8" y="128">ATESTCK</text>
<text x="243.8" y="128">R269</text>
<text x="247.5" y="126.9">+3V3</text>
<text x="65.8" y="133">RESERVED</text>
<text x="194.2" y="135.8">+3V3</text>
<text x="198.1" y="136.9">R271</text>
<text x="215.9" y="136.9">D259</text>
<text x="243.8" y="136.9">R270</text>
<text x="244.2" y="133">4.7k</text>
<text x="247.5" y="135.8">+3V3</text>
<text x="65.8" y="138.1">NC</text>
<text x="65.8" y="140.7">NC</text>
<text x="65.8" y="143.2">NC</text>
<text x="198.1" y="141.9">470R</text>
<text x="215.6" y="141.9">Green</text>
<text x="244.2" y="141.9">4.7k</text>
<text x="194.2" y="144.7">+3V3</text>
<text x="198.1" y="145.7">R272</text>
<text x="215.9" y="145.7">D260</text>
<text x="198.1" y="150.8">470R</text>
<text x="215.3" y="150.8">Yellow</text>
<text x="243.8" y="154.6">R273</text>
<text x="247.5" y="153.6">+3V3</text>
<text x="244.2" y="159.7">4.7k</text>
<text x="33" y="163.5">R251</text>
<text x="36.7" y="162.5">+3V3</text>
<text x="71.1" y="163.5">R252</text>
<text x="74.8" y="162.5">+3V3</text>
<text x="109.2" y="163.5">R253</text>
<text x="112.9" y="162.5">+3V3</text>
<text x="33.4" y="168.6">4.7k</text>
<text x="71.5" y="168.6">4.7k</text>
<text x="109.6" y="168.6">4.7k</text>
<text x="187.9" y="169.9">R274</text>
<text x="279.9" y="173.7">U201Extension</text>
<text x="378.4" y="169.9">R282</text>
<text x="187.9" y="177.5">R275</text>
<text x="189.3" y="175">1k</text>
<text x="192.2" y="176.2">GND</text>
<text x="277.5" y="176.2">RTL8367RB-VB-CG</text>
<text x="378.4" y="177.5">R283</text>
<text x="379.8" y="175">1k</text>
<text x="382.7" y="176.2">GND</text>
<text x="187.9" y="185.1">R276</text>
<text x="189.3" y="182.6">1k</text>
<text x="192.2" y="183.8">GND</text>
<text x="234.7" y="181.3">GPIO00/E2_CRS</text>
<text x="234.7" y="183.8">GPIO01/RG2_TXD3</text>
<text x="321.5" y="183.8">GPIO19/RG1_TXD3</text>
<text x="323.8" y="181.3">GPIO13/E1_CRS</text>
<text x="378.4" y="185.1">R284</text>
<text x="379.8" y="182.6">1k</text>
<text x="382.7" y="183.8">GND</text>
<text x="189.3" y="190.2">1k</text>
<text x="192.2" y="191.5">GND</text>
<text x="234.7" y="186.4">GPIO02/RG2_TXD2</text>
<text x="234.7" y="188.9">GPIO03/RG2_TXD1</text>
<text x="234.7" y="191.5">GPIO04/RG2_TXD0</text>
<text x="321.5" y="186.4">GPIO20/RG1_TXD2</text>
<text x="321.5" y="188.9">GPIO21/RG1_TXD1</text>
<text x="321.5" y="191.5">GPIO22/RG1_TXD0</text>
<text x="379.8" y="190.2">1k</text>
<text x="382.7" y="191.5">GND</text>
<text x="27.8" y="193">+3V3</text>
<text x="33.1" y="194">J251</text>
<text x="81.2" y="196.8">+3V3</text>
<text x="187.9" y="192.7">R277</text>
<text x="189.3" y="197.8">1k</text>
<text x="234.7" y="194">GPIO05/RG2_TXCTL</text>
<text x="234.7" y="196.5">GPIO06/RG2_TXCLK</text>
<text x="320.4" y="196.5">GPIO24/RG1_TXCLK</text>
<text x="320.7" y="194">GPIO23/RG1_TXCTL</text>
<text x="378.4" y="192.7">R285</text>
<text x="379.8" y="197.8">1k</text>
<text x="23.3" y="202.9">GND</text>
<text x="119.3" y="200.6">+3V3</text>
<text x="187.9" y="200.4">R278</text>
<text x="192.2" y="199.1">GND</text>
<text x="234.7" y="199.1">GPIO07/RG2_RXCLK</text>
<text x="234.7" y="201.6">GPIO08/RG2_RXCTL</text>
<text x="320.1" y="199.1">GPIO28/RG1_RXCLK</text>
<text x="320.4" y="201.6">GPIO29/RG1_RXCTL</text>
<text x="378.4" y="200.4">R286</text>
<text x="382.7" y="199.1">GND</text>
<text x="32.6" y="206.7">J_DBG</text>
<text x="187.9" y="208">R279</text>
<text x="189.3" y="205.4">1k</text>
<text x="192.2" y="206.7">GND</text>
<text x="234.7" y="204.2">GPIO09/RG2_RXD0</text>
<text x="234.7" y="206.7">GPIO10/RG2_RXD1</text>
<text x="234.7" y="209.2">GPIO11/RG2_RXD2</text>
<text x="321.2" y="204.2">GPIO30/RG1_RXD0</text>
<text x="321.2" y="206.7">GPIO31/RG1_RXD1</text>
<text x="321.2" y="209.2">GPIO32/RG1_RXD2</text>
<text x="378.4" y="208">R287</text>
<text x="379.8" y="205.4">1k</text>
<text x="382.7" y="206.7">GND</text>
<text x="119.9" y="215.6">GND</text>
<text x="187.9" y="215.6">R280</text>
<text x="189.3" y="213.1">1k</text>
<text x="192.2" y="214.3">GND</text>
<text x="234.7" y="211.8">GPIO12/RG2_RXD3</text>
<text x="321.2" y="211.8">GPIO33/RG1_RXD3</text>
<text x="378.4" y="215.6">R288</text>
<text x="379.8" y="213.1">1k</text>
<text x="382.7" y="214.3">GND</text>
<text x="81.8" y="219.4">GND</text>
<text x="189.3" y="220.7">1k</text>
<text x="192.2" y="221.9">GND</text>
<text x="379.8" y="220.7">1k</text>
<text x="382.7" y="221.9">GND</text>
<text x="187.9" y="223.2">R281</text>
<text x="378.4" y="223.2">R289</text>
<text x="58.9" y="229.6">GND</text>
<text x="189.3" y="228.3">1k</text>
<text x="192.2" y="229.6">GND</text>
<text x="379.8" y="228.3">1k</text>
<text x="382.7" y="229.6">GND</text>
</g>
<g font-size="1.3" fill="#0f0f0f">
<text x="222.2" y="31.6">LED_P0_0</text>
<text x="233.3" y="31.6">LED_P0_0</text>
<text x="222.2" y="40.5">LED_P0_1</text>
<text x="233.3" y="49.4">LED_P0_2</text>
<text x="187.6" y="58.3">LED_P1_0</text>
<text x="233.3" y="58.3">LED_P1_0</text>
<text x="222.2" y="67.2">LED_P1_1</text>
<text x="26.6" y="76.1">XTALI1</text>
<text x="233.3" y="76.1">LED_P1_2</text>
<text x="50.8" y="88.8">XTALI</text>
<text x="134.6" y="88.8">LED_P0_0</text>
<text x="222.2" y="85">LED_P2_0</text>
<text x="233.3" y="85">LED_P2_0</text>
<text x="50" y="91.3">XTALO</text>
<text x="134.6" y="93.9">LED_P0_2</text>
<text x="134.6" y="91.3">LED_P0_1</text>
<text x="222.2" y="93.9">LED_P2_1</text>
<text x="47.7" y="101.5">SMI_SCK</text>
<text x="134.6" y="98.9">LED_P1_1</text>
<text x="134.6" y="96.4">LED_P1_0</text>
<text x="134.6" y="101.5">LED_P1_2</text>
<text x="13.9" y="105.3">XTALI</text>
<text x="36.1" y="105.3">XTALO</text>
<text x="47.9" y="104">SMI_SDA</text>
<text x="134.6" y="106.6">LED_P2_1</text>
<text x="134.6" y="104">LED_P2_0</text>
<text x="233.3" y="102.7">LED_P2_2</text>
<text x="134.6" y="111.6">LED_P3_0</text>
<text x="134.6" y="109.1">LED_P2_2</text>
<text x="187.6" y="111.6">LED_P3_0</text>
<text x="233.3" y="111.6">LED_P3_0</text>
<text x="48" y="116.7">DIS_LPD</text>
<text x="134.6" y="119.3">LED_P4_0</text>
<text x="134.6" y="116.7">LED_P3_2</text>
<text x="134.6" y="114.2">LED_P3_1</text>
<text x="134.6" y="124.3">LED_P4_2</text>
<text x="134.6" y="121.8">LED_P4_1</text>
<text x="222.2" y="120.5">LED_P3_1</text>
<text x="233.3" y="129.4">LED_P3_2</text>
<text x="222.2" y="138.3">LED_P4_0</text>
<text x="233.3" y="138.3">LED_P4_0</text>
<text x="222.2" y="147.2">LED_P4_1</text>
<text x="233.3" y="156.1">LED_P4_2</text>
<text x="23.9" y="165">DIS_LPD</text>
<text x="61.6" y="165">SMI_SCK</text>
<text x="99.9" y="165">SMI_SDA</text>
<text x="179.4" y="171.3">E2_CRS</text>
<text x="369.9" y="171.3">E1_CRS</text>
<text x="176" y="178.9">RG2_TXCLK</text>
<text x="366.5" y="178.9">RG1_TXCLK</text>
<text x="217.5" y="180.2">E2_CRS</text>
<text x="349.2" y="180.2">E1_CRS</text>
<text x="175.7" y="186.6">RG2_RXCLK</text>
<text x="366.2" y="186.6">RG1_RXCLK</text>
<text x="176" y="194.2">RG2_RXCTL</text>
<text x="213.8" y="198">RG2_RXCLK</text>
<text x="214.1" y="195.5">RG2_TXCLK</text>
<text x="349.2" y="198">RG1_RXCLK</text>
<text x="349.2" y="195.5">RG1_TXCLK</text>
<text x="366.5" y="194.2">RG1_RXCTL</text>
<text x="9.6" y="200.5">SMI_SCK</text>
<text x="9.8" y="203.1">SMI_SDA</text>
<text x="176.8" y="201.8">RG2_RXD0</text>
<text x="214.1" y="200.5">RG2_RXCTL</text>
<text x="214.9" y="203.1">RG2_RXD0</text>
<text x="349.2" y="203.1">RG1_RXD0</text>
<text x="349.2" y="200.5">RG1_RXCTL</text>
<text x="367.3" y="201.8">RG1_RXD0</text>
<text x="176.8" y="209.4">RG2_RXD1</text>
<text x="214.9" y="205.6">RG2_RXD1</text>
<text x="214.9" y="208.2">RG2_RXD2</text>
<text x="349.2" y="208.2">RG1_RXD2</text>
<text x="349.2" y="205.6">RG1_RXD1</text>
<text x="367.3" y="209.4">RG1_RXD1</text>
<text x="214.9" y="210.7">RG2_RXD3</text>
<text x="349.2" y="210.7">RG1_RXD3</text>
<text x="176.8" y="217">RG2_RXD2</text>
<text x="367.3" y="217">RG1_RXD2</text>
<text x="176.8" y="224.7">RG2_RXD3</text>
<text x="367.3" y="224.7">RG1_RXD3</text>
</g>
<g font-size="1.3" fill="#a90000">
<text x="31.7" y="76.1">1</text>
<text x="38" y="76.1">3XTALO</text>
<text x="38" y="76.1">3</text>
<text x="35.4" y="81.4" transform="rotate(-90 35.4 81.4)">2</text>
<text x="62.2" y="88.8">90</text>
<text x="125.7" y="88.8">86</text>
<text x="62.2" y="91.3">89</text>
<text x="125.7" y="93.8">84</text>
<text x="125.7" y="91.3">85</text>
<text x="62.2" y="96.4">91</text>
<text x="62.2" y="101.5">93</text>
<text x="125.7" y="101.5">81</text>
<text x="125.7" y="96.4">82</text>
<text x="125.7" y="98.9">83</text>
<text x="62.2" y="106.5">92</text>
<text x="62.2" y="104">94</text>
<text x="125.7" y="104">79</text>
<text x="125.7" y="106.5">80</text>
<text x="62.2" y="109.1">95</text>
<text x="125.7" y="111.6">77</text>
<text x="125.7" y="109.1">78</text>
<text x="62.2" y="114.2">19</text>
<text x="62.2" y="116.7">20</text>
<text x="125.7" y="119.2">73</text>
<text x="125.7" y="114.2">75</text>
<text x="125.7" y="116.7">76</text>
<text x="62.2" y="121.8">15</text>
<text x="62.2" y="124.3">16</text>
<text x="125.7" y="124.3">72</text>
<text x="125.7" y="121.8">74</text>
<text x="61.6" y="126.9">117</text>
<text x="62.2" y="129.4">35</text>
<text x="62.2" y="131.9">37</text>
<text x="62.2" y="137">22</text>
<text x="62.2" y="139.6">38</text>
<text x="62.2" y="142.1">87</text>
<text x="231.1" y="180.2">40</text>
<text x="231.1" y="182.7">41</text>
<text x="231.1" y="185.3">42</text>
<text x="340.3" y="180.2">56</text>
<text x="340.3" y="182.7">57</text>
<text x="340.3" y="185.3">58</text>
<text x="231.1" y="187.8">43</text>
<text x="231.1" y="190.4">44</text>
<text x="340.3" y="187.8">59</text>
<text x="340.3" y="190.4">60</text>
<text x="31.7" y="195.4">1</text>
<text x="31.7" y="198">2</text>
<text x="231.1" y="192.9">45</text>
<text x="231.1" y="195.4">46</text>
<text x="231.1" y="198">47</text>
<text x="340.3" y="192.9">61</text>
<text x="340.3" y="195.4">62</text>
<text x="340.3" y="198">63</text>
<text x="31.7" y="200.5">3</text>
<text x="31.7" y="203.1">4</text>
<text x="231.1" y="200.5">48</text>
<text x="231.1" y="203.1">49</text>
<text x="340.3" y="200.5">64</text>
<text x="340.3" y="203.1">65</text>
<text x="231.1" y="205.6">50</text>
<text x="231.1" y="208.1">51</text>
<text x="340.3" y="205.6">66</text>
<text x="340.3" y="208.1">67</text>
<text x="231.1" y="210.7">52</text>
<text x="340.3" y="210.7">68</text>
</g>
<g font-size="1.3" fill="#939391">
<text x="74.9" y="201.6">U251</text>
<text x="85.1" y="201.6">AT24C256C</text>
<text x="76.7" y="205.4">A0</text>
<text x="76.7" y="208">A1</text>
<text x="84.8" y="206.3" transform="rotate(-90 84.8 206.3)">VCC</text>
<text x="87.1" y="205.4">SDA</text>
<text x="87.2" y="208">SCL</text>
<text x="122.5" y="205.4">C253</text>
<text x="76.7" y="210.5">A2</text>
<text x="84.8" y="211.6" transform="rotate(-90 84.8 211.6)">GND</text>
<text x="88" y="210.5">WP</text>
<text x="122.5" y="210.5">100nF</text>
</g>
<g font-size="1.3" fill="#a5a4a2">
<text x="83.7" y="201.4" transform="rotate(-90 83.7 201.4)">8</text>
<text x="74.2" y="204.3">1</text>
<text x="74.2" y="206.9">2</text>
<text x="74.2" y="209.4">3</text>
<text x="92" y="204.3">5 SMI_SDA</text>
<text x="92" y="206.9">6 SMI_SCK</text>
<text x="92" y="209.4">7</text>
<text x="92" y="204.3">5</text>
<text x="92" y="206.9">6</text>
<text x="83.7" y="214.1" transform="rotate(-90 83.7 214.1)">4</text>
</g>
</svg>
